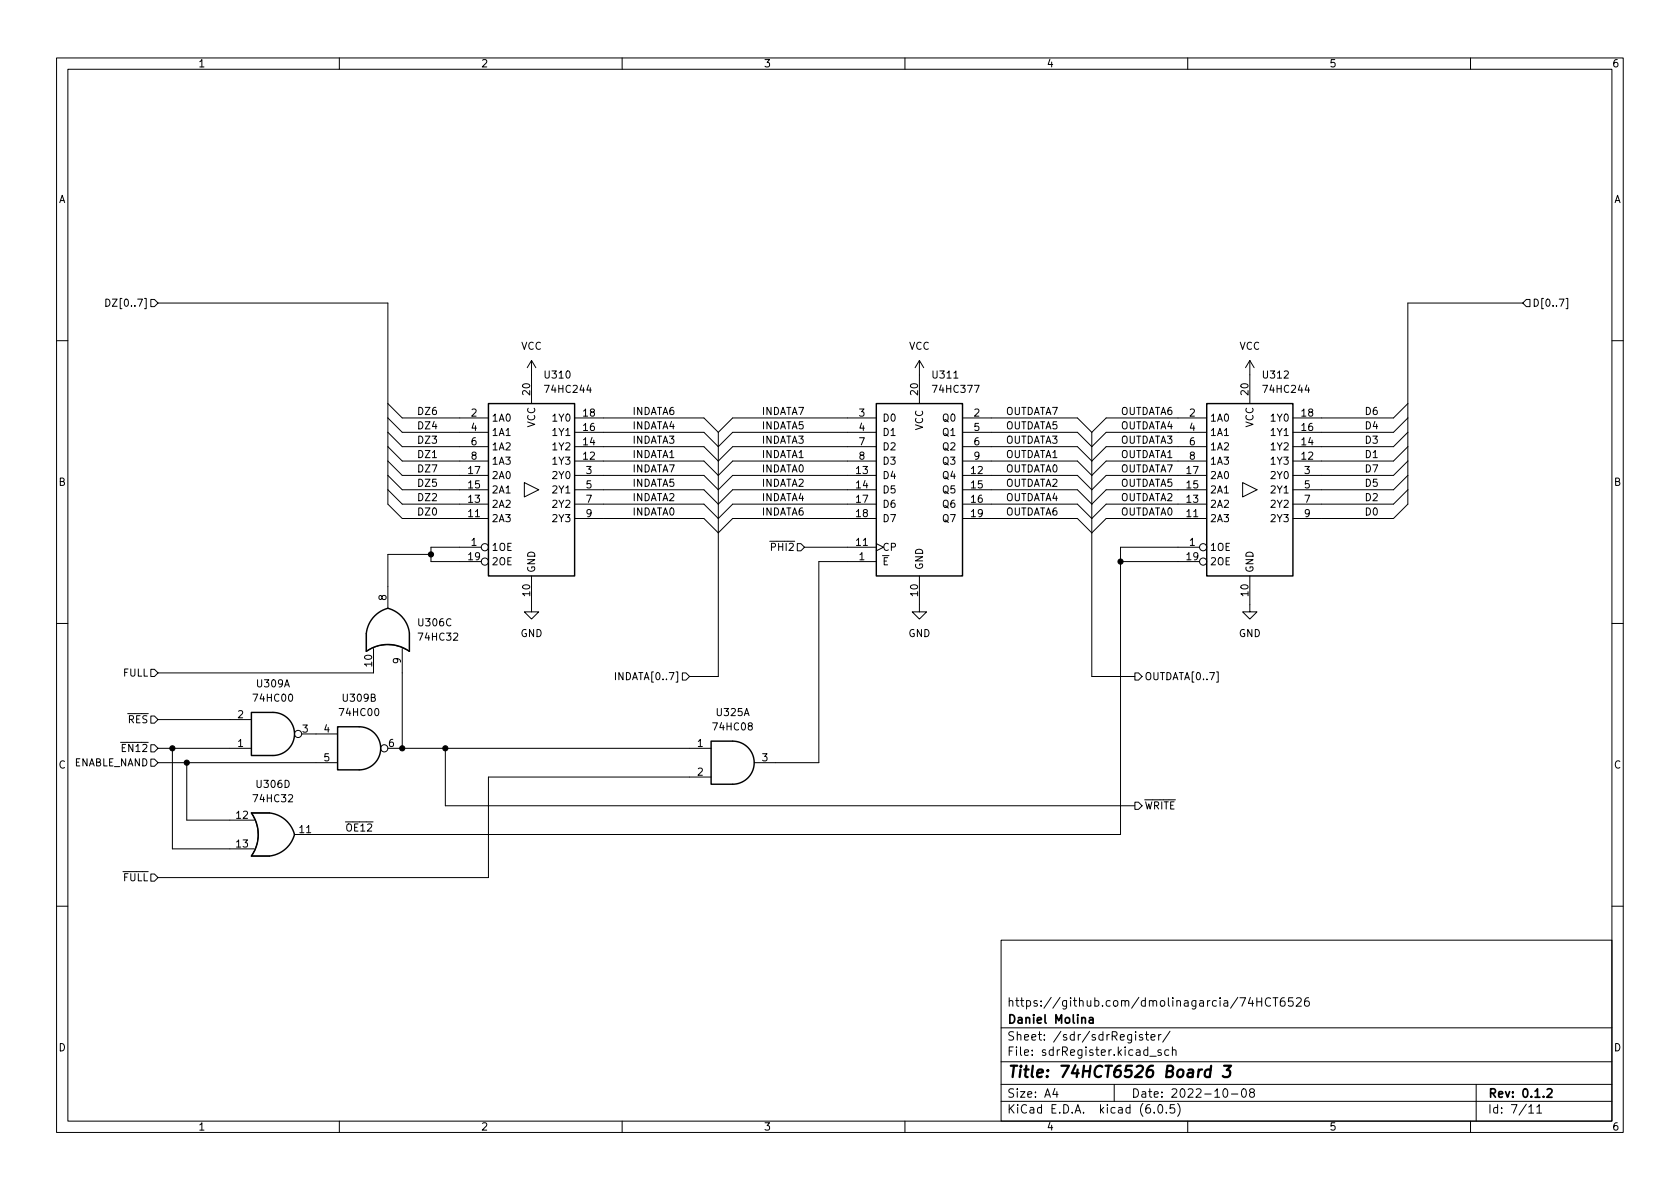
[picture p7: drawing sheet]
<svg xmlns="http://www.w3.org/2000/svg" width="297mm" height="210mm" viewBox="0 0 297 210" stroke-linecap="round" stroke-linejoin="round" font-family="sans-serif">
<g fill="none" stroke="#000" stroke-width=".18">
<path d="M10 10.2h277v190.1h-277zM12 12.2h273v186.1h-273zM60 10.2v2M110 10.2v2M160 10.2v2M210 10.2v2M260 10.2v2M18.7 52.9a.64 .64 0 0 1 .7 .6 .64 .64 0 0 1-.7 .7zM26.7 53h.6l.6 .6-.6 .6h-.6zM27.9 53.6h40.7v35.5l2.5 2.6h15.3M269.2 53.6l.7-.6h.6v1.2h-.6zM269.2 53.6h-20.3v35.5l-2.5 2.6h-17.8"/>
<path d="M276.9 52.8h.3v1.8h-.3M10 60.2h2M68.6 79l2.5 2.5h15.3M68.6 76.4l2.5 2.6h15.3M68.6 73.9l2.5 2.5h15.3M68.6 71.4l2.5 2.5h15.3M94 63.7v7.7M94 63.7l-.8 1.3M94 63.7l.7 1.3M101.6 79h22.9l2.5 2.5 2.5-2.5h25.4M101.6 76.4h22.9l2.5 2.6 2.5-2.6h25.4M101.6 73.9h22.9l2.5 2.5"/>
<path d="M127 76.4v43.2h-5.1M154.9 73.9h-25.4l-2.5 2.5M162.6 63.7l-.8 1.3M162.6 63.7v7.7M162.6 63.7l.7 1.3M170.2 79h20.3l2.5 2.5 2.6-2.5h17.8M170.2 76.4h20.3l2.5 2.6 2.6-2.6h17.8M170.2 73.9h20.3l2.5 2.5M193 76.4v43.2h7.7M213.4 73.9h-17.8l-2.6 2.5M221 63.7v7.7M221 63.7l-.8 1.3"/>
<path d="M221 63.7l.7 1.3M248.9 79l-2.5 2.5h-17.8M248.9 76.4l-2.5 2.6h-17.8M248.9 73.9l-2.5 2.5h-17.8M248.9 71.4l-2.5 2.5h-17.8M285 60.2h2M68.6 86.6l2.5 2.5h15.3M68.6 84.1l2.5 2.5h15.3M68.6 81.5l2.5 2.6h15.3M76.2 98h-7.6v9.6M85.1 96.8h-8.9v2.5h8.9M92.7 85.3l2.5 1.3-2.5 1.3z"/>
<path d="M101.6 91.7h22.9l2.5 2.5 2.5-2.5h25.4M101.6 81.5h22.9l2.5 2.6 2.5-2.6h25.4M101.6 89.1h22.9l2.5 2.6 2.5-2.6h25.4M101.6 86.6h22.9l2.5 2.5 2.5-2.5h25.4M101.6 84.1h22.9l2.5 2.5 2.5-2.5h25.4M141 96.1h.6l.6 .7-.6 .6h-.6zM142.2 96.8h12.7M154.9 96.1l1.3 .7-1.3 .6M154.9 99.3h-10.1v35.6h-11.5M170.2 91.7h20.3l2.5 2.5 2.6-2.5h17.8M170.2 81.5h20.3l2.5 2.6 2.6-2.6h17.8M170.2 89.1h20.3l2.5 2.6 2.6-2.6h17.8"/>
<path d="M170.2 86.6h20.3l2.5 2.5 2.6-2.5h17.8M170.2 84.1h20.3l2.5 2.5 2.6-2.5h17.8M198.1 99.3h14M212.1 96.8h-14v50.8h-146M219.7 85.3l2.5 1.3-2.5 1.3zM248.9 86.6l-2.5 2.5h-17.8M248.9 84.1l-2.5 2.5h-17.8M248.9 81.5l-2.5 2.6h-17.8M10 110.2h2M26.7 118.4h.6l.6 .6-.6 .6h-.6zM64.8 112v3.2a6.7 6.7 0 0 1 7.6 0v-3.2M66 114.7v4.3h-38.1"/>
<path d="M71.1 114.7v17.6M94 101.8v6.4h1.2l-1.2 1.3-1.3-1.3h1.3M108.8 118.9v1.3M120.6 119h.7l.6 .6-.6 .7h-.7zM162.6 101.8v6.4h1.2l-1.2 1.3-1.3-1.3h1.3M200.7 119h.6l.6 .6-.6 .7h-.6zM215.1 118.8h.3v1.8h-.3M221 101.8v6.4h1.2l-1.2 1.3-1.3-1.3h1.3M285 110.2h2M26.7 126.6h.6l.6 .6-.6 .7h-.6zM26.7 134.2h.6l.6 .7-.6 .6h-.6zM26.7 131.7h.6l.6 .6-.6 .7h-.6z"/>
<path d="M27.9 132.3h16.5M27.9 127.2h16.5M27.9 134.9h31.8M30.5 132.3v17.8h14.5M33 134.9v10.1h12M53.3 129.8h6.4M68.6 132.3h57.1M78.7 132.3v10.2h122M125.7 137.4h-39.3v17.8h-58.5M26.7 154.6h.6l.6 .6-.6 .6h-.6zM47.6 143.8h-3.2a6.6 6.6 0 0 1 0 7.6h3.2M200.7 141.9h.6l.6 .6-.6 .6h-.6z"/>
<path d="M10 160.2h2M177 166.3h108v32h-108zM221.1 176.4l-.4 1h.9M221.4 176.9v1M222.2 176.4v1.5M222.2 177.1h.9M223.1 176.4v1.5M224.6 176.6a.6 .6 0 0 0-.7 0 .6 .6 0 0 0-.2 .7 .56 .56 0 0 0 .3 .6 .56 .56 0 0 0 .6-.1M225.1 176.4h.8M225.5 176.4v1.5M227.1 176.4a.59 .59 0 0 0-.7 .7v.5l.1 .3h.4l.2-.1 .1-.5-.1-.2-.5-.1-.2 .3M228.6 176.4h-.7l-.1 .7 .2-.1 .5 .1 .1 .2v.5l-.2 .1-.6-.1"/>
<path d="M229.2 176.6l.6-.2 .2 .2 .1 .3-1 1h1M231.4 176.4a.59 .59 0 0 0-.8 .7v.5l.2 .3h.4l.2-.1 .1-.5-.1-.2-.5-.1-.3 .3M285 160.2h2M60 198.3v2M110 198.3v2M160 198.3v2M177 194.8h108M177 191.8h108M177 187.8h108M177 181.8h108M186.5 192.5l-.4 1h1M186.9 193v1"/>
<path d="M197 191.8v3M200.8 182.4v.2M200.8 182.9v1M202 183l-.4-.1-.2 .2 .1 .3 .5 .1v.4h-.6M202.5 182.9h.6M202.7 182.4v1.3l.4 .2M203.3 186.8h1.1M203.5 183.4l.7-.1-.1-.3-.4-.1-.2 .2 .1 .8h.5M204.1 196.7v.1M204.9 182.9v1M204.9 195.4l.2-.1a.81 .81 0 0 1 .6 .7 .81 .81 0 0 1-.3 .8h-.2a.81 .81 0 0 1-.6-.6 .81 .81 0 0 1 .3-.8zM205.3 185.7l-.4-.1-.2 .2 .1 .3 .5 .1v.4h-.6"/>
<path d="M205.3 182.9l-.3 .1-.1 .2M206.2 196.7v.1M206.6 185.7l-.4-.1-.3 .3v.4l.2 .3h.5M206.9 182.4l-1.3 1.9M207.3 185.8l.2-.2 .4 .1v.9M207.3 185.1v1.5M207.6 195.3h-.7v.7l.2-.1 .5 .1 .1 .2-.1 .5-.2 .1-.5-.1M208.2 195.1a1.72 1.72 0 0 1 0 2.3M210 198.3v2M216.4 192.6l.2-.1a.81 .81 0 0 1 .6 .7 .81 .81 0 0 1-.3 .8h-.2a.81 .81 0 0 1-.6-.6 .81 .81 0 0 1 .3-.8zM217.7 193.5h1.2M219.7 192.6l.2-.1a.81 .81 0 0 1 .5 .7 .81 .81 0 0 1-.3 .8h-.1a.81 .81 0 0 1-.6-.6 .81 .81 0 0 1 .3-.8z"/>
<path d="M221.2 193.2l-.3-.3 .1-.2 .2-.2 .4 .1 .2 .2-.1 .2-.6 .2-.2 .3 .1 .4 .2 .1h.4l.2-.3-.1-.4-.2-.1M260 198.3v2M261 191.8v6.5M270.3 195.8l.4-.5v1.5M270.3 196.8h.9M271.7 195.8l.5-.5v1.5M271.7 196.8h.9"/>
<circle cx="85.7" cy="96.8" r=".63"/>
<circle cx="85.7" cy="99.3" r=".63"/>
<circle cx="212.7" cy="96.8" r=".63"/>
<circle cx="212.7" cy="99.3" r=".63"/>
<circle cx="52.7" cy="129.8" r=".63"/>
<circle cx="67.9" cy="132.3" r=".63"/>
</g>
<path d="M192.6 180h.6l.1 .9M193.3 180.3l-.5 .1a.29 .29 0 0 0-.3 .2 .29 .29 0 0 0 .3 .3h.5M273.6 192.7l.5-.2 .2 .2 .1 .3-.9 1h.9" fill="none" stroke="#000" stroke-width=".3"/>
<path d="M214 189.2a.66 .66 0 0 0-.9 .3l-.1 .6 .1 .3 .2 .1 .6-.1M214.1 188.5l-.2 2M216.4 188.5h1.3l-.8 .7h.3l.3 .2v.2l-.2 .7-.3 .2h-.5l-.3-.2" fill="none" stroke="#000" stroke-width=".4"/>
<path d="M86.4 71.4h15.2v30.4h-15.2zM154.9 71.4h15.3v30.4h-15.3zM213.4 71.4h15.2v30.4h-15.2zM64.8 112v3.2a6.6 6.6 0 0 1 7.6 0v-3.2M68.6 107.6a5.2 5.2 0 0 0-3.8 4.4M68.6 107.6a5.1 5.1 0 0 1 3.8 4.4M44.4 126h3.9a3.8 3.8 0 0 1 3.8 3.8 3.8 3.8 0 0 1-3.8 3.8h-3.9zM59.7 128.5h3.8a3.8 3.8 0 0 1 3.8 3.8 3.8 3.8 0 0 1-3.8 3.8h-3.8zM125.7 131.1h3.8a3.8 3.8 0 0 1 3.9 3.8 3.8 3.8 0 0 1-3.9 3.8h-3.8zM47.6 143.8h-3.1a6.6 6.6 0 0 1 0 7.6h3.1M47.7 143.8a5.1 5.1 0 0 1 4.4 3.8M52.1 147.6a5.2 5.2 0 0 1-4.5 3.8" fill="none" stroke="#000" stroke-width=".25"/>
<g fill="#000" stroke="#000" stroke-width=".18">
<circle cx="76.2" cy="98" r=".46"/>
<circle cx="198.1" cy="99.3" r=".46"/>
<circle cx="30.5" cy="132.3" r=".46"/>
<circle cx="33" cy="134.9" r=".46"/>
<circle cx="71.1" cy="132.3" r=".46"/>
<circle cx="78.7" cy="132.3" r=".46"/>
</g>
<text font-size="2.8" x="178" y="190.6">Title: 74HCT6526 Board 3</text>
<g font-size="2.1">
<text x="178" y="178">https://github.com/dmolinagarcia/74HCT6526</text>
<text x="178" y="184">Sheet: /sdr/sdrRegister/</text>
<text x="178" y="181">Daniel Molina</text>
<text x="178" y="186.7">File: sdrRegister.kicad_sch</text>
<text x="178" y="196.9">KiCad E.D.A. kicad (6.0.5)</text>
<text x="178" y="194.1">Size: A4</text>
<text x="200" y="194.1">Date: 2022-10-08</text>
<text x="263" y="194.1">Rev: 0.1.2</text>
<text x="263" y="196.9">Id: 7/11</text>
</g>
<g font-size="1.8">
<text x="35" y="11.9">1</text>
<text x="85" y="11.9">2</text>
<text x="135" y="11.9">3</text>
<text x="185" y="11.9">4</text>
<text x="235" y="11.9">5</text>
<text x="285" y="11.9">6</text>
<text x="10.3" y="35.9">A</text>
<text x="285.3" y="35.9">A</text>
<text x="19.8" y="54.2">DZ[0..7]</text>
<text x="270.9" y="54.2">D[0..7]</text>
<text x="92.1" y="61.8">VCC</text>
<text x="160.7" y="61.8">VCC</text>
<text x="219.1" y="61.8">VCC</text>
<text x="93.7" y="69.8" transform="rotate(-90 93.7 69.8)">20</text>
<text x="96.4" y="66.9">U310</text>
<text x="96.7" y="69.5">74HC244</text>
<text x="162.3" y="69.8" transform="rotate(-90 162.3 69.8)">20</text>
<text x="165" y="66.9">U311</text>
<text x="165.2" y="69.5">74HC377</text>
<text x="220.7" y="69.8" transform="rotate(-90 220.7 69.8)">20</text>
<text x="223.4" y="66.9">U312</text>
<text x="223.7" y="69.5">74HC244</text>
<text x="73.7" y="75.9">DZ4</text>
<text x="73.7" y="73.4">DZ6</text>
<text x="83.3" y="73.7">2</text>
<text x="83.3" y="76.2">4</text>
<text x="86.9" y="74.5">1A0</text>
<text x="86.9" y="77.1">1A1</text>
<text x="94.6" y="75.6" transform="rotate(-90 94.6 75.6)">VCC</text>
<text x="97.9" y="77.1">1Y1</text>
<text x="97.9" y="74.5">1Y0</text>
<text x="103.2" y="76.2">16</text>
<text x="103.2" y="73.7">18</text>
<text x="111.8" y="73.4">INDATA6</text>
<text x="111.8" y="75.9">INDATA4</text>
<text x="134.6" y="73.4">INDATA7</text>
<text x="134.6" y="75.9">INDATA5</text>
<text x="151.9" y="73.7">3</text>
<text x="151.9" y="76.2">4</text>
<text x="156" y="74.5">D0</text>
<text x="156" y="77.1">D1</text>
<text x="163.2" y="76.1" transform="rotate(-90 163.2 76.1)">VCC</text>
<text x="166.8" y="74.5">Q0</text>
<text x="166.8" y="77.1">Q1</text>
<text x="172.2" y="73.7">2</text>
<text x="172.2" y="76.2">5</text>
<text x="177.8" y="73.4">OUTDATA7</text>
<text x="177.8" y="75.9">OUTDATA5</text>
<text x="198.1" y="75.9">OUTDATA4</text>
<text x="198.1" y="73.4">OUTDATA6</text>
<text x="210.3" y="73.7">2</text>
<text x="210.3" y="76.2">4</text>
<text x="213.9" y="74.5">1A0</text>
<text x="213.9" y="77.1">1A1</text>
<text x="221.6" y="75.6" transform="rotate(-90 221.6 75.6)">VCC</text>
<text x="224.9" y="77.1">1Y1</text>
<text x="224.9" y="74.5">1Y0</text>
<text x="230.2" y="76.2">16</text>
<text x="230.2" y="73.7">18</text>
<text x="241.6" y="73.4">D6</text>
<text x="241.6" y="75.9">D4</text>
<text x="73.7" y="83.5">DZ7</text>
<text x="73.7" y="81">DZ1</text>
<text x="73.7" y="78.4">DZ3</text>
<text x="82.8" y="83.8">17</text>
<text x="83.3" y="78.7">6</text>
<text x="83.3" y="81.3">8</text>
<text x="86.9" y="79.6">1A2</text>
<text x="86.9" y="82.2">1A3</text>
<text x="97.9" y="82.2">1Y3</text>
<text x="97.9" y="79.6">1Y2</text>
<text x="103.2" y="81.3">12</text>
<text x="103.2" y="78.7">14</text>
<text x="103.6" y="83.8">3</text>
<text x="111.8" y="81">INDATA1</text>
<text x="111.8" y="83.5">INDATA7</text>
<text x="111.8" y="78.4">INDATA3</text>
<text x="134.6" y="78.4">INDATA3</text>
<text x="134.6" y="81">INDATA1</text>
<text x="134.6" y="83.5">INDATA0</text>
<text x="151.4" y="83.8">13</text>
<text x="151.9" y="78.7">7</text>
<text x="151.9" y="81.3">8</text>
<text x="156" y="79.6">D2</text>
<text x="156" y="82.2">D3</text>
<text x="166.8" y="79.6">Q2</text>
<text x="166.8" y="82.2">Q3</text>
<text x="171.7" y="83.8">12</text>
<text x="172.2" y="78.7">6</text>
<text x="172.2" y="81.3">9</text>
<text x="177.8" y="81">OUTDATA1</text>
<text x="177.8" y="78.4">OUTDATA3</text>
<text x="177.8" y="83.5">OUTDATA0</text>
<text x="198.1" y="78.4">OUTDATA3</text>
<text x="198.1" y="81">OUTDATA1</text>
<text x="198.1" y="83.5">OUTDATA7</text>
<text x="209.8" y="83.8">17</text>
<text x="210.3" y="78.7">6</text>
<text x="210.3" y="81.3">8</text>
<text x="213.9" y="79.6">1A2</text>
<text x="213.9" y="82.2">1A3</text>
<text x="224.9" y="82.2">1Y3</text>
<text x="224.9" y="79.6">1Y2</text>
<text x="230.2" y="81.3">12</text>
<text x="230.2" y="78.7">14</text>
<text x="230.6" y="83.8">3</text>
<text x="241.6" y="78.4">D3</text>
<text x="241.6" y="83.5">D7</text>
<text x="241.6" y="81">D1</text>
<text x="10.3" y="85.9">B</text>
<text x="73.7" y="88.6">DZ2</text>
<text x="73.7" y="86.1">DZ5</text>
<text x="82.8" y="88.9">13</text>
<text x="82.8" y="86.4">15</text>
<text x="86.9" y="89.8">2A2</text>
<text x="86.9" y="87.2">2A1</text>
<text x="86.9" y="84.7">2A0</text>
<text x="97.9" y="84.7">2Y0</text>
<text x="97.9" y="87.2">2Y1</text>
<text x="97.9" y="89.8">2Y2</text>
<text x="103.6" y="86.4">5</text>
<text x="103.6" y="88.9">7</text>
<text x="111.8" y="88.6">INDATA2</text>
<text x="111.8" y="86.1">INDATA5</text>
<text x="134.6" y="86.1">INDATA2</text>
<text x="134.6" y="88.6">INDATA4</text>
<text x="151.4" y="86.4">14</text>
<text x="151.4" y="88.9">17</text>
<text x="156" y="84.7">D4</text>
<text x="156" y="87.2">D5</text>
<text x="156" y="89.8">D6</text>
<text x="166.8" y="84.7">Q4</text>
<text x="166.8" y="87.2">Q5</text>
<text x="166.8" y="89.8">Q6</text>
<text x="171.7" y="86.4">15</text>
<text x="171.7" y="88.9">16</text>
<text x="177.8" y="88.6">OUTDATA4</text>
<text x="177.8" y="86.1">OUTDATA2</text>
<text x="198.1" y="88.6">OUTDATA2</text>
<text x="198.1" y="86.1">OUTDATA5</text>
<text x="209.8" y="88.9">13</text>
<text x="209.8" y="86.4">15</text>
<text x="213.9" y="89.8">2A2</text>
<text x="213.9" y="87.2">2A1</text>
<text x="213.9" y="84.7">2A0</text>
<text x="224.9" y="84.7">2Y0</text>
<text x="224.9" y="87.2">2Y1</text>
<text x="224.9" y="89.8">2Y2</text>
<text x="230.6" y="86.4">5</text>
<text x="230.6" y="88.9">7</text>
<text x="241.6" y="86.1">D5</text>
<text x="241.6" y="88.6">D2</text>
<text x="285.3" y="85.9">B</text>
<text x="73.7" y="91.1">DZ0</text>
<text x="82.8" y="91.4">11</text>
<text x="86.9" y="92.3">2A3</text>
<text x="97.9" y="92.3">2Y3</text>
<text x="103.6" y="91.4">9</text>
<text x="111.8" y="91.1">INDATA0</text>
<text x="134.6" y="91.1">INDATA6</text>
<text x="151.4" y="91.4">18</text>
<text x="156" y="92.3">D7</text>
<text x="166.8" y="92.3">Q7</text>
<text x="171.7" y="91.4">19</text>
<text x="177.8" y="91.1">OUTDATA6</text>
<text x="198.1" y="91.1">OUTDATA0</text>
<text x="209.8" y="91.4">11</text>
<text x="213.9" y="92.3">2A3</text>
<text x="224.9" y="92.3">2Y3</text>
<text x="230.6" y="91.4">9</text>
<text x="241.6" y="91.1">D0</text>
<text x="82.8" y="99.1">19</text>
<text x="83.3" y="96.5">1</text>
<text x="86.9" y="97.4">1OE</text>
<text x="86.9" y="99.9">2OE</text>
<text x="94.6" y="101.3" transform="rotate(-90 94.6 101.3)">GND</text>
<text x="135.3" y="97.4">~{PHI2}</text>
<text x="151.4" y="96.5">11</text>
<text x="151.9" y="99.1">1</text>
<text x="156" y="99.9">~{E}</text>
<text x="156" y="97.4">CP</text>
<text x="163.2" y="100.8" transform="rotate(-90 163.2 100.8)">GND</text>
<text x="209.8" y="99.1">19</text>
<text x="210.3" y="96.5">1</text>
<text x="213.9" y="97.4">1OE</text>
<text x="213.9" y="99.9">2OE</text>
<text x="221.6" y="101.3" transform="rotate(-90 221.6 101.3)">GND</text>
<text x="68.3" y="106.2" transform="rotate(-90 68.3 106.2)">8</text>
<text x="93.7" y="105.4" transform="rotate(-90 93.7 105.4)">10</text>
<text x="162.3" y="105.4" transform="rotate(-90 162.3 105.4)">10</text>
<text x="220.7" y="105.4" transform="rotate(-90 220.7 105.4)">10</text>
<text x="74.1" y="110.7">U306C</text>
<text x="74.2" y="113.3">74HC32</text>
<text x="92" y="112.6">GND</text>
<text x="160.6" y="112.6">GND</text>
<text x="219" y="112.6">GND</text>
<text x="21.8" y="119.6">FULL</text>
<text x="65.8" y="117.8" transform="rotate(-90 65.8 117.8)">10</text>
<text x="70.9" y="117.3" transform="rotate(-90 70.9 117.3)">9</text>
<text x="45" y="124.1">74HC00</text>
<text x="45.5" y="121.5">U309A</text>
<text x="60.7" y="124.1">U309B</text>
<text x="109.5" y="120.3">INDATA[0..7]</text>
<text x="202.3" y="120.3">OUTDATA[0..7]</text>
<text x="21.3" y="127.9">~{RES}</text>
<text x="42.1" y="127">2</text>
<text x="53.5" y="129.5">3</text>
<text x="57.3" y="129.5">4</text>
<text x="60.3" y="126.6">74HC00</text>
<text x="126.3" y="129.2">74HC08</text>
<text x="126.8" y="126.6">U325A</text>
<text x="10.3" y="135.9">C</text>
<text x="12.9" y="135.5">ENABLE_NAND</text>
<text x="20.5" y="133">~{EN12}</text>
<text x="42.1" y="132.1">1</text>
<text x="57.3" y="134.6">5</text>
<text x="68.7" y="132.1">6</text>
<text x="123.3" y="132.1">1</text>
<text x="123.3" y="137.2">2</text>
<text x="134.8" y="134.6">3</text>
<text x="285.3" y="135.9">C</text>
<text x="45" y="141.9">74HC32</text>
<text x="45.5" y="139.3">U306D</text>
<text x="202.3" y="143.1">~{WRITE}</text>
<text x="41.8" y="144.8">12</text>
<text x="41.8" y="149.9">13</text>
<text x="53" y="147.3">11</text>
<text x="60.1" y="147">~{OE12}</text>
<text x="20.4" y="155.8">~{FULL}</text>
<text x="10.3" y="185.9">D</text>
<text x="285.3" y="185.9">D</text>
<text x="35" y="199.9">1</text>
<text x="85" y="199.9">2</text>
<text x="135" y="199.9">3</text>
<text x="185" y="199.9">4</text>
<text x="235" y="199.9">5</text>
<text x="285" y="199.9">6</text>
</g>
</svg>
